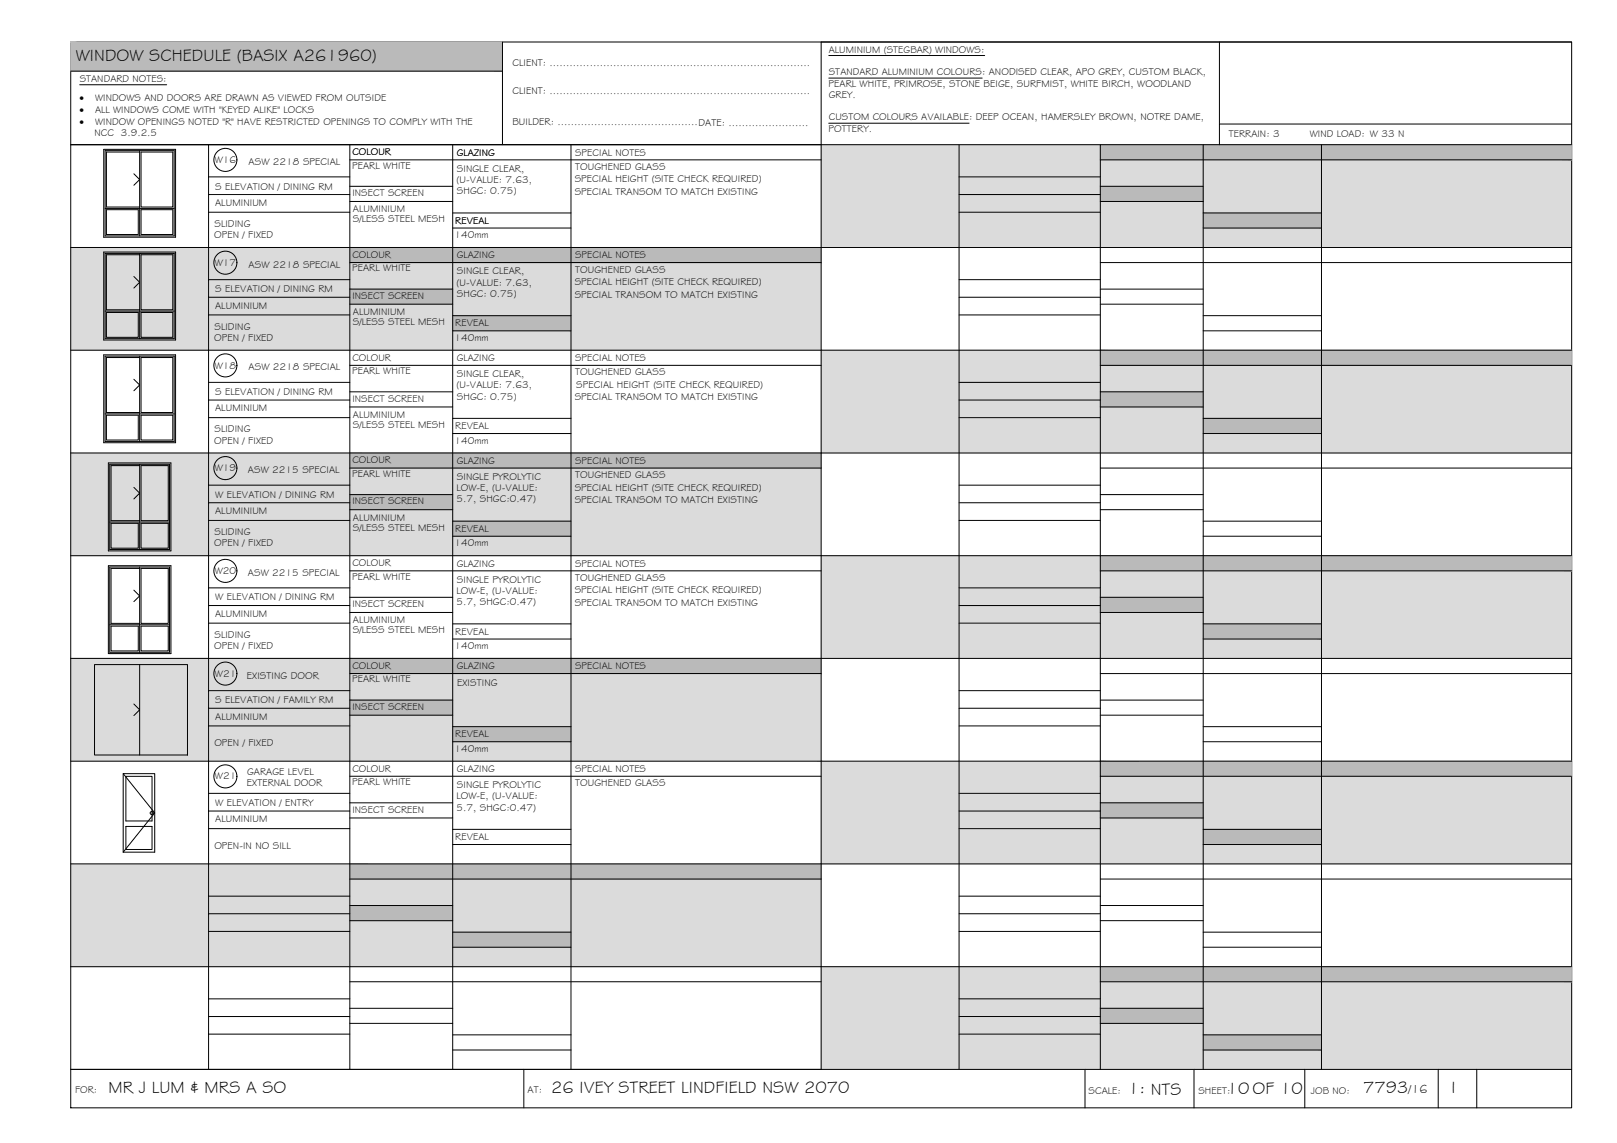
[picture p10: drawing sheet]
<svg xmlns="http://www.w3.org/2000/svg" width="420mm" height="297mm" viewBox="0 0 420 297" stroke-linecap="round" stroke-linejoin="round" font-family="sans-serif">
<!-- layer: WINDOW SCHEDULE HATCH -->
<g fill="#dbdbdb" stroke="#dbdbdb" stroke-width=".26">
<path d="M213.4 37.6l195 26.7v-26.7zM213.4 37.6l195 26.7h-195z"/>
<path d="M18.4 64.3l195 26.7v-26.7zM18.4 64.3l195 26.7h-195z"/>
<path d="M213.4 91l195 26.7v-26.7zM213.4 91l195 26.7h-195z"/>
<path d="M18.4 117.7l195 26.7v-26.7zM18.4 117.7l195 26.7h-195z"/>
<path d="M213.4 144.4l195 26.7v-26.7zM213.4 144.4l195 26.7h-195z"/>
<path d="M18.4 171.1l195 26.7v-26.7zM18.4 171.1l195 26.7h-195z"/>
<path d="M213.4 197.8l195 26.7v-26.7zM213.4 197.8l195 26.7h-195z"/>
<path d="M18.4 224.5l195 26.7v-26.7zM18.4 224.5l195 26.7h-195z"/>
<path d="M213.4 251.2l195 26.7v-26.7zM213.4 251.2l195 26.7h-195z"/>
</g>
<!-- layer: BORDER -->
<g fill="none" stroke="#000" stroke-width=".26">
<path d="M18.4 10.9h390v277h-390zM18.4 18.5h112.2M130.6 10.9v26.7M316.9 10.9v26.7M408.4 10.9h-195v267M18.4 37.6h390M54.2 37.6v240.3M90.9 37.6v240.3M117.6 37.6v240.3M148.4 37.6v240.3M249.2 37.6v240.3M285.9 37.6v240.3"/>
<path d="M312.6 37.6v240.3M316.9 32.2h91.5M343.4 37.6v240.3M54.2 46h36.7M54.2 50.6h36.7M54.2 55.2h36.7M90.9 41.5h122.5M90.9 48.4h26.7M90.9 52.4h26.7M117.6 55.3h30.8M117.6 59.3h30.8M249.2 46h36.7"/>
<path d="M249.2 50.6h36.7M249.2 55.2h36.7M285.9 41.5h122.5M285.9 48.4h26.7M285.9 52.4h26.7M312.6 55.3h30.8M312.6 59.3h30.8M18.4 64.3h390M54.2 72.7h36.7M54.2 77.3h36.7M90.9 68.2h122.5M90.9 75.1h26.7"/>
<path d="M90.9 79.1h26.7M249.2 72.7h36.7M249.2 77.3h36.7M285.9 68.2h122.5M285.9 75.1h26.7M285.9 79.1h26.7M18.4 91h390M54.2 81.8h36.7M54.2 99.4h36.7M90.9 94.9h122.5M117.6 82h30.8M117.6 86h30.8"/>
<path d="M249.2 81.8h36.7M249.2 99.4h36.7M285.9 94.9h122.5M312.6 82h30.8M312.6 86h30.8M18.4 117.7h390M54.2 104h36.7M54.2 108.5h36.7M90.9 101.8h26.7M90.9 105.8h26.7M117.6 108.7h30.8M117.6 112.7h30.8"/>
<path d="M249.2 104h36.7M249.2 108.5h36.7M285.9 101.8h26.7M285.9 105.8h26.7M312.6 108.7h30.8M312.6 112.7h30.8M54.2 126.1h36.7M54.2 130.7h36.7M54.2 135.2h36.7M90.9 121.6h122.5M90.9 128.5h26.7M90.9 132.5h26.7"/>
<path d="M117.6 135.4h30.8M117.6 139.4h30.8M249.2 126.1h36.7M249.2 130.7h36.7M249.2 135.2h36.7M285.9 121.6h122.5M285.9 128.5h26.7M285.9 132.5h26.7M312.6 135.4h30.8M312.6 139.4h30.8M18.4 144.4h390M54.2 152.8h36.7"/>
<path d="M54.2 157.4h36.7M90.9 148.4h122.5M90.9 155.2h26.7M90.9 159.2h26.7M249.2 152.8h36.7M249.2 157.4h36.7M285.9 148.4h122.5M285.9 155.2h26.7M285.9 159.2h26.7M18.4 171.1h390M54.2 161.9h36.7M54.2 179.5h36.7"/>
<path d="M90.9 175h122.5M117.6 162.1h30.8M117.6 166.1h30.8M249.2 161.9h36.7M249.2 179.5h36.7M285.9 175h122.5M312.6 162.1h30.8M312.6 166.1h30.8M18.4 197.8h390M54.2 184.1h36.7M54.2 188.7h36.7M90.9 181.9h26.7"/>
<path d="M90.9 185.9h26.7M117.6 188.8h30.8M117.6 192.8h30.8M249.2 184.1h36.7M249.2 188.7h36.7M285.9 181.9h26.7M285.9 185.9h26.7M312.6 188.8h30.8M312.6 192.8h30.8M54.2 206.2h36.7M54.2 210.8h36.7M54.2 215.3h36.7"/>
<path d="M90.9 201.7h122.5M90.9 208.6h26.7M90.9 212.6h26.7M117.6 215.5h30.8M117.6 219.5h30.8M249.2 206.2h36.7M249.2 210.8h36.7M249.2 215.3h36.7M285.9 201.7h122.5M285.9 208.6h26.7M285.9 212.6h26.7M312.6 215.5h30.8"/>
<path d="M312.6 219.5h30.8M18.4 224.5h390M54.2 232.9h36.7M54.2 237.5h36.7M90.9 228.4h122.5M90.9 235.3h26.7M90.9 239.3h26.7M249.2 232.9h36.7M249.2 237.5h36.7M285.9 228.4h122.5M285.9 235.3h26.7M285.9 239.3h26.7"/>
<path d="M18.4 251.2h390M54.2 242.1h36.7M54.2 259.6h36.7M90.9 255.1h122.5M117.6 242.2h30.8M117.6 246.2h30.8M249.2 242.1h36.7M249.2 259.6h36.7M285.9 255.1h122.5M312.6 242.2h30.8M312.6 246.2h30.8M18.4 277.9h390"/>
<path d="M54.2 264.2h36.7M54.2 268.7h36.7M90.9 262h26.7M90.9 266h26.7M117.6 268.9h30.8M117.6 272.9h30.8M136.1 277.9v10M249.2 264.2h36.7M249.2 268.7h36.7M281.9 277.9v10M285.9 262h26.7M285.9 266h26.7"/>
<path d="M310.2 277.9v10M312.6 268.9h30.8M312.6 272.9h30.8M339 277.9v10M373.7 277.9v10M383.7 277.9v10"/>
</g>
<!-- layer: WINDOW SCHEDULE HATCH -->
<g fill="#bababa" stroke="#bababa" stroke-width=".26">
<path d="M18.4 10.9l112.2 7.6v-7.6zM18.4 10.9l112.2 7.6h-112.2z"/>
<path d="M285.9 37.6l122.5 3.9v-3.9zM285.9 37.6l122.5 3.9h-122.5z"/>
<path d="M285.9 48.4l26.7 4v-4zM285.9 48.4l26.7 4h-26.7z"/>
<path d="M312.6 55.3l30.8 4v-4zM312.6 55.3l30.8 4h-30.8z"/>
<path d="M90.9 64.3l122.5 3.9v-3.9zM90.9 64.3l122.5 3.9h-122.5z"/>
<path d="M90.9 75.1l26.7 4v-4zM90.9 75.1l26.7 4h-26.7z"/>
<path d="M117.6 82l30.8 4v-4zM117.6 82l30.8 4h-30.8z"/>
<path d="M285.9 91l122.5 3.9v-3.9zM285.9 91l122.5 3.9h-122.5z"/>
<path d="M285.9 101.8l26.7 4v-4zM285.9 101.8l26.7 4h-26.7z"/>
<path d="M312.6 108.7l30.8 4v-4zM312.6 108.7l30.8 4h-30.8z"/>
<path d="M90.9 117.7l122.5 3.9v-3.9zM90.9 117.7l122.5 3.9h-122.5z"/>
<path d="M90.9 128.5l26.7 4v-4zM90.9 128.5l26.7 4h-26.7z"/>
<path d="M117.6 135.4l30.8 4v-4zM117.6 135.4l30.8 4h-30.8z"/>
<path d="M285.9 144.4l122.5 4v-4zM285.9 144.4l122.5 4h-122.5z"/>
<path d="M285.9 155.2l26.7 4v-4zM285.9 155.2l26.7 4h-26.7z"/>
<path d="M312.6 162.1l30.8 4v-4zM312.6 162.1l30.8 4h-30.8z"/>
<path d="M90.9 171.1l122.5 3.9v-3.9zM90.9 171.1l122.5 3.9h-122.5z"/>
<path d="M90.9 181.9l26.7 4v-4zM90.9 181.9l26.7 4h-26.7z"/>
<path d="M117.6 188.8l30.8 4v-4zM117.6 188.8l30.8 4h-30.8z"/>
<path d="M285.9 197.8l122.5 3.9v-3.9zM285.9 197.8l122.5 3.9h-122.5z"/>
<path d="M285.9 208.6l26.7 4v-4zM285.9 208.6l26.7 4h-26.7z"/>
<path d="M312.6 215.5l30.8 4v-4zM312.6 215.5l30.8 4h-30.8z"/>
<path d="M90.9 224.5l122.5 3.9v-3.9zM90.9 224.5l122.5 3.9h-122.5z"/>
<path d="M90.9 235.3l26.7 4v-4zM90.9 235.3l26.7 4h-26.7z"/>
<path d="M117.6 242.2l30.8 4v-4zM117.6 242.2l30.8 4h-30.8z"/>
<path d="M285.9 251.2l122.5 3.9v-3.9zM285.9 251.2l122.5 3.9h-122.5z"/>
<path d="M285.9 262l26.7 4v-4zM285.9 262l26.7 4h-26.7z"/>
<path d="M312.6 268.9l30.8 4v-4zM312.6 268.9l30.8 4h-30.8z"/>
</g>
<!-- layer: TEXT -->
<path d="M215.4 14.4h40.4M20.7 22h22.6M215.3 32h36.5M215.4 20.3h39.8" fill="none" stroke="#000" stroke-width=".26"/>
<!-- layer: WINDOWS -->
<g fill="none" stroke="#000" stroke-width=".26">
<path d="M27.3 39.2h18v22.1h-18zM36.3 39.2v22.1M36.3 39.5h-8.6v14.3h8.6M36.6 39.5h8.3v14.3h-8.3zM27.3 54.2h18M27.7 54.5h8.2v6.5h-8.2zM34.8 45.2l1.5 1.5-1.5 1.4M36.6 54.5h8.3v6.5h-8.3zM27.3 65.9h18v22.1h-18zM34.8 71.9l1.5 1.5-1.5 1.5M36.3 65.9v22.1M36.3 66.2h-8.6v14.3h8.6"/>
<path d="M36.6 66.2h8.3v14.3h-8.3zM27.3 92.6h18v22.1h-18zM27.3 80.8h18M27.7 81.2h8.2v6.5h-8.2zM34.8 98.6l1.5 1.4-1.5 1.6M36.3 92.6v22.1M36.3 92.9h-8.6v14.3h8.6M36.6 81.2h8.3v6.5h-8.3zM36.6 92.9h8.3v14.3h-8.3zM27.3 107.6h18M27.7 107.9h8.2v6.5h-8.2zM36.6 107.9h8.3v6.5h-8.3z"/>
<path d="M28.5 120.7h15.6v22.1h-15.6zM28.5 135.7h15.6M28.9 136h7v6.5h-7zM34.8 126.7l1.5 1.5-1.5 1.5M36.3 120.7v22.1M36.3 121h-7.4v14.3h7.4M36.6 121h7.1v14.3h-7.1zM36.6 136h7.1v6.5h-7.1zM28.5 147.4h15.6v22.1h-15.6zM34.8 153.4l1.5 1.5-1.5 1.5M36.3 147.4v22.1M36.3 147.7h-7.4v14.3h7.4"/>
<path d="M36.6 147.7h7.1v14.3h-7.1zM28.5 162.4h15.6M28.9 162.7h7v6.5h-7zM36.6 162.7h7.1v6.5h-7.1z"/>
<circle cx="58.6" cy="41.6" r="3"/>
<circle cx="58.6" cy="68.3" r="3"/>
<circle cx="58.6" cy="95" r="3"/>
<circle cx="58.6" cy="121.6" r="3"/>
<circle cx="58.6" cy="148.4" r="3"/>
<circle cx="58.6" cy="175.1" r="3"/>
<circle cx="58.6" cy="201.8" r="3"/>
</g>
<!-- layer: EXISTING -->
<path d="M24.6 172.7h24.1v23.5h-24.1zM36.3 172.7v23.5M34.8 183l1.5 1.5-1.5 1.5" fill="none" stroke="#000" stroke-width=".26"/>
<!-- layer: NEWWORK -->
<path d="M27 38.8h18.6v22.9h-18.6zM27 65.5h18.6v22.9h-18.6zM27 92.2h18.6v22.9h-18.6zM28.2 120.3h16.2v22.9h-16.2zM28.2 147h16.2v22.9h-16.2zM32 201.1h8.2v20.4h-8.2z" fill="none" stroke="#000" stroke-width=".26"/>
<!-- layer: DOORS -->
<g fill="none" stroke="#000" stroke-width=".26">
<path d="M32 201.1l8.2 10.2-8.2 10.2M32.7 201.8h6.8v11.6h-6.8zM32.7 214.8h6.8v6h-6.8z"/>
<circle cx="39.4" cy="211.3" r=".39"/>
</g>
<g font-size="4.5">
<text x="19.7" y="15.8">WINDOW SCHEDULE (BASIX A261960)</text>
<text x="28.2" y="284">MR J LUM &amp; MRS A SO</text>
<text x="143.2" y="284">26 IVEY STREET LINDFIELD NSW 2070</text>
<text x="293.1" y="284.3">1: NTS</text>
<text x="318.8" y="284.3">10 OF 10</text>
<text x="354.2" y="284.1">7793</text>
<text x="377.1" y="284.1">I</text>
</g>
<text font-size="3.2" x="366" y="284.1">/16</text>
<g font-size="2.6">
<text x="133.1" y="17.2">CLIENT: ..............................................................................</text>
<text x="215.4" y="13.7">ALUMINIUM (STEGBAR) WINDOWS:</text>
<text x="20.7" y="21.3">STANDARD NOTES:</text>
<text x="215.3" y="22.5">PEARL WHITE, PRIMROSE, STONE BEIGE, SURFMIST, WHITE BIRCH, WOODLAND</text>
<text x="215.4" y="19.6">STANDARD ALUMINIUM COLOURS: ANODISED CLEAR, APO GREY, CUSTOM BLACK,</text>
<text x="20.7" y="26.3">·</text>
<text x="20.7" y="29.4">·</text>
<text x="24.7" y="29.4">ALL WINDOWS COME WITH &quot;KEYED ALIKE&quot; LOCKS</text>
<text x="24.7" y="26.3">WINDOWS AND DOORS ARE DRAWN AS VIEWED FROM OUTSIDE</text>
<text x="133.1" y="24.3">CLIENT: ..............................................................................</text>
<text x="215.3" y="25.5">GREY.</text>
<text x="20.7" y="32.4">·</text>
<text x="24.6" y="35.4">NCC 3.9.2.5</text>
<text x="24.7" y="32.4">WINDOW OPENINGS NOTED &quot;R&quot; HAVE RESTRICTED OPENINGS TO COMPLY WITH THE</text>
<text x="133.1" y="32.6">BUILDER: ..........................................DATE: ........................</text>
<text x="215.3" y="34.2">POTTERY.</text>
<text x="215.3" y="31.3">CUSTOM COLOURS AVAILABLE: DEEP OCEAN, HAMERSLEY BROWN, NOTRE DAME,</text>
<text x="319.3" y="35.6">TERRAIN: 3</text>
<text x="340.3" y="35.6">WIND LOAD: W 33 N</text>
<text x="91.6" y="40.4">COLOUR</text>
<text x="118.7" y="40.4">GLAZING</text>
<text x="149.4" y="40.4">SPECIAL NOTES</text>
<text x="55.8" y="42.4">W16</text>
<text x="64.6" y="42.8">ASW 2218 SPECIAL</text>
<text x="91.5" y="43.8">PEARL WHITE</text>
<text x="118.6" y="47.5">(U-VALUE: 7.63,</text>
<text x="118.7" y="44.6">SINGLE CLEAR,</text>
<text x="149.3" y="47.4">SPECIAL HEIGHT (SITE CHECK REQUIRED)</text>
<text x="149.4" y="44.2">TOUGHENED GLASS</text>
<text x="55.9" y="53.5">ALUMINIUM</text>
<text x="55.9" y="49.2">S ELEVATION / DINING RM</text>
<text x="91.6" y="51">INSECT SCREEN</text>
<text x="118.7" y="50.4">SHGC: 0.75)</text>
<text x="149.3" y="50.7">SPECIAL TRANSOM TO MATCH EXISTING</text>
<text x="55.7" y="59">SLIDING</text>
<text x="91.7" y="55.2">ALUMINIUM</text>
<text x="91.7" y="57.8">S/LESS STEEL MESH</text>
<text x="118.3" y="58.1">REVEAL</text>
<text x="55.7" y="61.9">OPEN / FIXED</text>
<text x="118.1" y="61.9">140mm</text>
<text x="55.8" y="69.1">W17</text>
<text x="64.6" y="69.5">ASW 2218 SPECIAL</text>
<text x="91.5" y="70.5">PEARL WHITE</text>
<text x="91.6" y="67">COLOUR</text>
<text x="118.7" y="67.1">GLAZING</text>
<text x="118.7" y="71.3">SINGLE CLEAR,</text>
<text x="149.4" y="70.9">TOUGHENED GLASS</text>
<text x="149.4" y="67.1">SPECIAL NOTES</text>
<text x="55.9" y="76">S ELEVATION / DINING RM</text>
<text x="91.6" y="77.7">INSECT SCREEN</text>
<text x="118.6" y="74.2">(U-VALUE: 7.63,</text>
<text x="118.7" y="77.1">SHGC: 0.75)</text>
<text x="149.3" y="74.1">SPECIAL HEIGHT (SITE CHECK REQUIRED)</text>
<text x="149.3" y="77.4">SPECIAL TRANSOM TO MATCH EXISTING</text>
<text x="55.9" y="80.2">ALUMINIUM</text>
<text x="91.7" y="81.9">ALUMINIUM</text>
<text x="55.7" y="88.6">OPEN / FIXED</text>
<text x="55.7" y="85.7">SLIDING</text>
<text x="91.7" y="84.5">S/LESS STEEL MESH</text>
<text x="118.1" y="88.6">140mm</text>
<text x="118.3" y="84.8">REVEAL</text>
<text x="55.8" y="95.8">W18</text>
<text x="91.6" y="93.7">COLOUR</text>
<text x="118.7" y="93.8">GLAZING</text>
<text x="149.4" y="93.8">SPECIAL NOTES</text>
<text x="64.6" y="96.2">ASW 2218 SPECIAL</text>
<text x="91.5" y="97.2">PEARL WHITE</text>
<text x="118.6" y="100.9">(U-VALUE: 7.63,</text>
<text x="118.7" y="98">SINGLE CLEAR,</text>
<text x="149.4" y="97.6">TOUGHENED GLASS</text>
<text x="149.7" y="100.8">SPECIAL HEIGHT (SITE CHECK REQUIRED)</text>
<text x="55.9" y="106.9">ALUMINIUM</text>
<text x="55.9" y="102.7">S ELEVATION / DINING RM</text>
<text x="91.6" y="104.4">INSECT SCREEN</text>
<text x="118.7" y="103.8">SHGC: 0.75)</text>
<text x="149.3" y="104.1">SPECIAL TRANSOM TO MATCH EXISTING</text>
<text x="55.7" y="112.4">SLIDING</text>
<text x="91.7" y="108.6">ALUMINIUM</text>
<text x="91.7" y="111.2">S/LESS STEEL MESH</text>
<text x="118.3" y="111.5">REVEAL</text>
<text x="55.7" y="115.3">OPEN / FIXED</text>
<text x="118.1" y="115.3">140mm</text>
<text x="55.8" y="122.5">W19</text>
<text x="64.4" y="122.9">ASW 2215 SPECIAL</text>
<text x="91.5" y="123.9">PEARL WHITE</text>
<text x="91.6" y="120.5">COLOUR</text>
<text x="118.7" y="120.5">GLAZING</text>
<text x="118.7" y="124.7">SINGLE PYROLYTIC</text>
<text x="149.4" y="124.3">TOUGHENED GLASS</text>
<text x="149.4" y="120.5">SPECIAL NOTES</text>
<text x="55.9" y="129.3">W ELEVATION / DINING RM</text>
<text x="91.6" y="131.1">INSECT SCREEN</text>
<text x="118.6" y="127.6">LOW-E, (U-VALUE:</text>
<text x="118.6" y="130.5">5.7, SHGC:0.47)</text>
<text x="149.3" y="127.5">SPECIAL HEIGHT (SITE CHECK REQUIRED)</text>
<text x="149.3" y="130.8">SPECIAL TRANSOM TO MATCH EXISTING</text>
<text x="55.9" y="133.6">ALUMINIUM</text>
<text x="91.7" y="135.3">ALUMINIUM</text>
<text x="91.7" y="137.9">S/LESS STEEL MESH</text>
<text x="55.7" y="142">OPEN / FIXED</text>
<text x="55.7" y="139.1">SLIDING</text>
<text x="118.1" y="142">140mm</text>
<text x="118.3" y="138.2">REVEAL</text>
<text x="55.8" y="149.2">W20</text>
<text x="64.4" y="149.6">ASW 2215 SPECIAL</text>
<text x="91.6" y="147.1">COLOUR</text>
<text x="118.7" y="147.2">GLAZING</text>
<text x="149.4" y="147.2">SPECIAL NOTES</text>
<text x="91.5" y="150.6">PEARL WHITE</text>
<text x="118.6" y="154.3">LOW-E, (U-VALUE:</text>
<text x="118.7" y="151.4">SINGLE PYROLYTIC</text>
<text x="149.3" y="154.2">SPECIAL HEIGHT (SITE CHECK REQUIRED)</text>
<text x="149.4" y="151">TOUGHENED GLASS</text>
<text x="55.9" y="160.3">ALUMINIUM</text>
<text x="55.9" y="156.1">W ELEVATION / DINING RM</text>
<text x="91.6" y="157.8">INSECT SCREEN</text>
<text x="91.7" y="162">ALUMINIUM</text>
<text x="118.6" y="157.3">5.7, SHGC:0.47)</text>
<text x="149.3" y="157.5">SPECIAL TRANSOM TO MATCH EXISTING</text>
<text x="55.7" y="165.7">SLIDING</text>
<text x="91.7" y="164.6">S/LESS STEEL MESH</text>
<text x="118.3" y="164.9">REVEAL</text>
<text x="55.7" y="168.7">OPEN / FIXED</text>
<text x="91.6" y="173.9">COLOUR</text>
<text x="118.1" y="168.7">140mm</text>
<text x="118.7" y="173.9">GLAZING</text>
<text x="149.4" y="173.9">SPECIAL NOTES</text>
<text x="55.8" y="175.9">W21</text>
<text x="64.1" y="176.3">EXISTING DOOR</text>
<text x="91.5" y="177.3">PEARL WHITE</text>
<text x="118.8" y="178.3">EXISTING</text>
<text x="55.9" y="182.7">S ELEVATION / FAMILY RM</text>
<text x="91.6" y="184.5">INSECT SCREEN</text>
<text x="55.9" y="187">ALUMINIUM</text>
<text x="118.3" y="191.6">REVEAL</text>
<text x="55.7" y="193.9">OPEN / FIXED</text>
<text x="118.1" y="195.4">140mm</text>
<text x="55.8" y="202.6">W21</text>
<text x="64.2" y="201.3">GARAGE LEVEL</text>
<text x="91.6" y="200.5">COLOUR</text>
<text x="118.7" y="200.6">GLAZING</text>
<text x="149.4" y="200.6">SPECIAL NOTES</text>
<text x="55.9" y="209.5">W ELEVATION / ENTRY</text>
<text x="64.1" y="204.3">EXTERNAL DOOR</text>
<text x="91.5" y="204">PEARL WHITE</text>
<text x="118.6" y="207.7">LOW-E, (U-VALUE:</text>
<text x="118.7" y="204.8">SINGLE PYROLYTIC</text>
<text x="149.4" y="204.4">TOUGHENED GLASS</text>
<text x="55.9" y="213.7">ALUMINIUM</text>
<text x="91.6" y="211.2">INSECT SCREEN</text>
<text x="118.6" y="210.7">5.7, SHGC:0.47)</text>
<text x="55.7" y="220.7">OPEN-IN NO SILL</text>
<text x="118.3" y="218.3">REVEAL</text>
<text x="19.5" y="284.1">FOR:</text>
<text x="137.1" y="284">AT:</text>
<text x="282.8" y="284.3">SCALE:</text>
<text x="311.4" y="284.3">SHEET:</text>
<text x="340.6" y="284.3">JOB NO:</text>
</g>
</svg>
